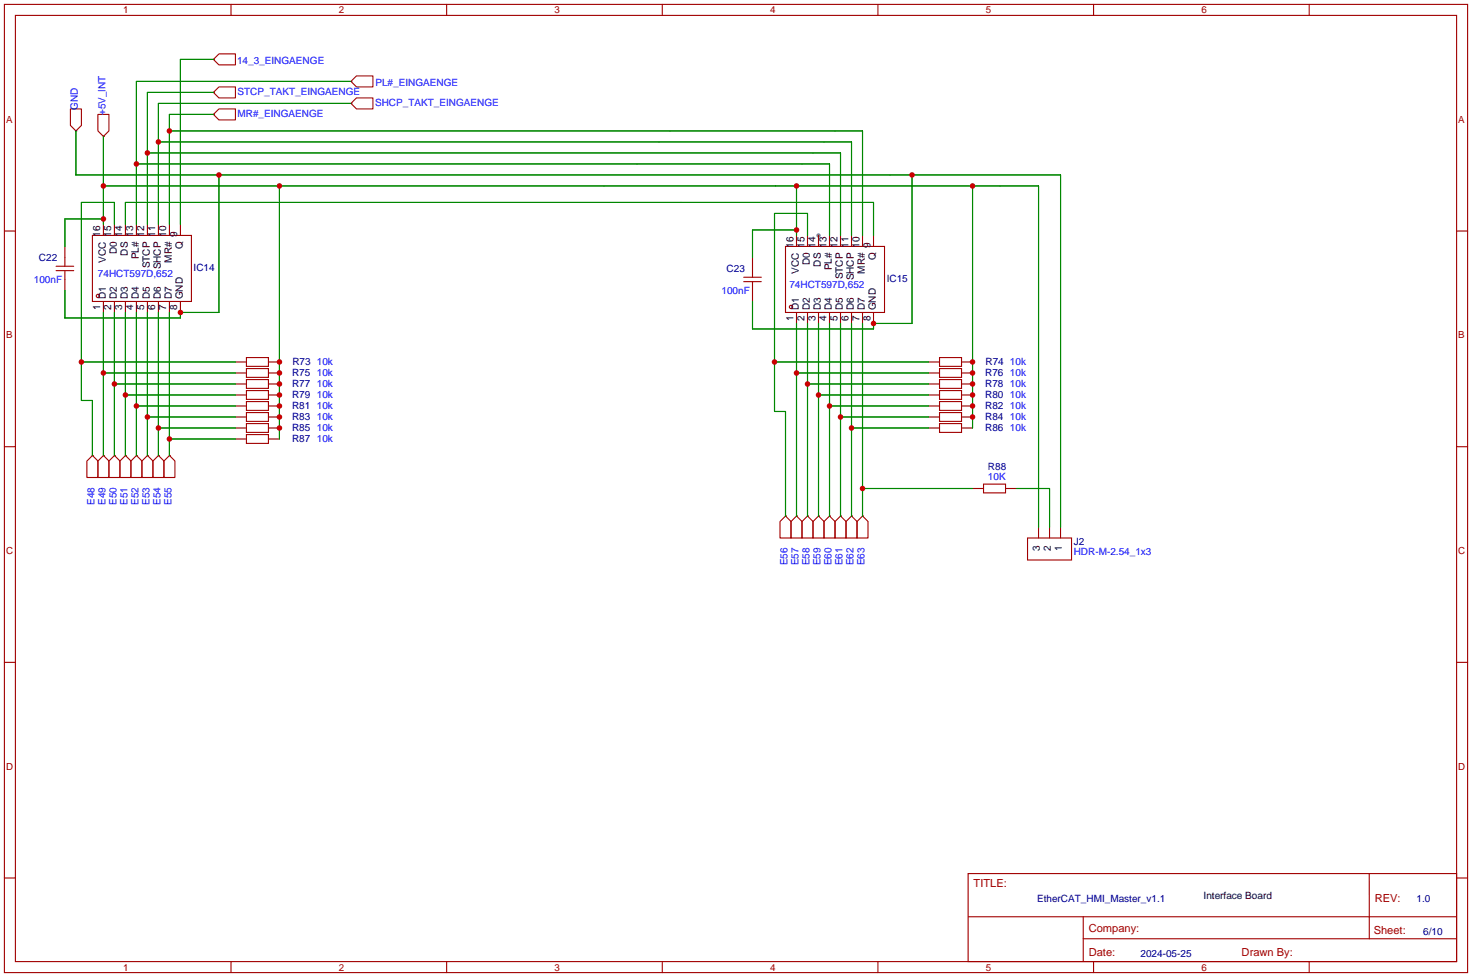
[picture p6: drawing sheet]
<svg xmlns="http://www.w3.org/2000/svg" width="340mm" height="226mm" viewBox="0 0 340 226" stroke-linecap="round" stroke-linejoin="round" font-family="sans-serif">
<circle cx="189" cy="54.4" r=".51" fill="#999"/>
<g fill="none" stroke="#a10000" stroke-width=".25">
<path d="M1 1h337.8v223.5h-337.8zM3.6 3.6h332.7v218.4h-332.7zM50.5 12.4h3.9v2.6h-3.9l-1.2-1.3zM53.3 1v2.6M81 18.8l1.3-1.3h3.8v2.6h-3.8zM103.1 1v2.6M152.9 1v2.6M202.7 1v2.6M252.5 1v2.6M302.3 1v2.6M16.3 25.1h2.5v3.9l-1.3 1.2-1.2-1.2zM22.6 26.4h2.5v3.8l-1.2 1.3-1.3-1.3z"/>
<path d="M49.3 21.3l1.2-1.2h3.9v2.5h-3.9zM50.5 25.1h3.9v2.6h-3.9l-1.2-1.3zM82.3 22.6h3.8v2.5h-3.8l-1.3-1.2zM1 53.3h2.6M15 59.4v2.1M21.3 54.4h22.9v15.2h-22.9zM181.4 56.9h22.8v15.2h-22.8zM336.3 53.3h2.5M13 61.5h4M13 62.5h4M15 62.5v2M171.7 64h4.1"/>
<path d="M171.7 65h4.1M173.7 62v2M173.7 65v2.1M56.9 97.8h5.1v2h-5.1zM56.9 95.2h5.1v2.1h-5.1zM56.9 92.7h5.1v2h-5.1zM56.9 90.2h5.1v2h-5.1zM56.9 87.6h5.1v2.1h-5.1zM56.9 85.1h5.1v2h-5.1zM56.9 82.5h5.1v2.1h-5.1zM216.9 97.8h5.1v2h-5.1zM216.9 95.2h5.1v2.1h-5.1z"/>
<path d="M216.9 92.7h5.1v2h-5.1zM216.9 90.2h5.1v2h-5.1zM216.9 87.6h5.1v2.1h-5.1zM216.9 85.1h5.1v2h-5.1zM216.9 82.5h5.1v2.1h-5.1zM1 103.1h2.6M21.3 105.2l1.3 1.2v3.8h-2.5v-3.8zM23.9 105.2l1.2 1.2v3.8h-2.5v-3.8zM26.4 105.2l1.3 1.2v3.8h-2.6v-3.8zM29 105.2l1.2 1.2v3.8h-2.5v-3.8zM31.5 105.2l1.3 1.2v3.8h-2.6v-3.8zM34 105.2l1.3 1.2v3.8h-2.5v-3.8z"/>
<path d="M36.6 105.2l1.2 1.2v3.8h-2.5v-3.8zM39.1 105.2l1.3 1.2v3.8h-2.6v-3.8zM56.9 100.3h5.1v2.1h-5.1zM181.4 119.1l1.2 1.3v3.8h-2.5v-3.8zM186.4 119.1l1.3 1.3v3.8h-2.5v-3.8zM189 119.1l1.2 1.3v3.8h-2.5v-3.8zM191.5 119.1l1.3 1.3v3.8h-2.6v-3.8zM199.1 119.1l1.3 1.3v3.8h-2.5v-3.8zM227.1 111.8h5.1v2h-5.1zM336.3 103.1h2.5M182.6 120.4l1.3-1.3 1.3 1.3v3.8h-2.6zM192.8 120.4l1.3-1.3 1.2 1.3v3.8h-2.5z"/>
<path d="M195.3 120.4l1.3-1.3 1.3 1.3v3.8h-2.6zM237.2 124.2h10.2v5.1h-10.2zM1 152.9h2.6M336.3 152.9h2.5M1 202.7h2.6M223.5 201.7h112.8v20.3h-112.8zM223.5 211.6h112.7M250.1 216.7h86.1M250.1 211.6v10.2M316.1 201.7v15M336.3 202.7h2.5M53.3 222v2.5"/>
<path d="M103.1 222v2.5M152.9 222v2.5M202.7 222v2.5M252.5 222v2.5M302.3 222v2.5"/>
<circle cx="22.6" cy="68.3" r=".38"/>
<circle cx="182.6" cy="70.9" r=".38"/>
</g>
<g fill="none" stroke="#870000" stroke-width=".25">
<path d="M49.3 13.7h.1M81 18.8h.1M17.5 30.2h.1M23.9 31.5h.1M49.3 21.3h.1M49.3 26.4h.1M81 23.9h.1M15 56.9v2.5M23.9 51.8v2.6M26.4 51.8v2.6M29 51.8v2.6M31.5 51.8v2.6"/>
<path d="M34 51.8v2.6M36.6 51.8v2.6M39.1 51.8v2.6M41.7 51.8v2.6M173.7 59.4v2.6M183.9 54.4v2.5M186.4 54.4v2.5M189 54.4v2.5M191.5 54.4v2.5M194.1 54.4v2.5M196.6 54.4v2.5M199.1 54.4v2.5"/>
<path d="M201.7 54.4v2.5M15 64.5v2.6M23.9 69.6v2.5M26.4 69.6v2.5M29 69.6v2.5M31.5 69.6v2.5M34 69.6v2.5M36.6 69.6v2.5M39.1 69.6v2.5M41.7 69.6v2.5M173.7 67.1v2.5M183.9 72.1v2.6"/>
<path d="M186.4 72.1v2.6M189 72.1v2.6M191.5 72.1v2.6M194.1 72.1v2.6M196.6 72.1v2.6M199.1 72.1v2.6M201.7 72.1v2.6M54.4 98.8h2.5M54.4 96.3h2.5M54.4 93.7h2.5M54.4 91.2h2.5M54.4 88.6h2.5"/>
<path d="M54.4 86.1h2.5M54.4 83.6h2.5M62 98.8h2.5M62 96.3h2.5M62 93.7h2.5M62 91.2h2.5M62 88.6h2.5M62 86.1h2.5M62 83.6h2.5M214.4 98.8h2.5M214.4 96.3h2.5M214.4 93.7h2.5"/>
<path d="M214.4 91.2h2.5M214.4 88.6h2.5M214.4 86.1h2.5M214.4 83.6h2.5M222 98.8h2.5M222 96.3h2.5M222 93.7h2.5M222 91.2h2.5M222 88.6h2.5M222 86.1h2.5M222 83.6h2.5M21.3 105.2h.1"/>
<path d="M23.9 105.2h.1M26.4 105.2h.1M29 105.2h.1M31.5 105.2h.1M34 105.2h.1M36.6 105.2h.1M39.1 105.2h.1M54.4 101.3h2.5M62 101.3h2.5M181.4 119.1h.1M183.9 119.1h.1M186.4 119.1h.1"/>
<path d="M189 119.1h.1M191.5 119.1h.1M194.1 119.1h.1M196.6 119.1h.1M199.1 119.1h.1M224.5 112.8h2.6M232.2 112.8h2.5M239.8 121.7v2.5M242.3 121.7v2.5M244.9 121.7v2.5"/>
</g>
<g fill="none" stroke="#008700" stroke-width=".25">
<path d="M49.3 13.7h-7.6v38.1M81 18.8h-49.5v33M17.5 30.2v10.2h227.4v81.3M23.9 31.5v20.3M31.5 37.8h160v16.6M34 35.3h160.1v19.1M36.6 32.8h160v21.6M39.1 30.2h160v24.2M49.3 26.4h-10.2v25.4M49.3 21.3h-15.3v30.5M81 23.9h-44.4v27.9M23.9 50.5h-8.9v6.4"/>
<path d="M23.9 42.9h215.9v78.8M26.4 51.8v-5.1h-7.6v45.8h2.5v12.7M29 51.8v-5.1h172.7v7.7M50.5 40.4v31.7h-8.8v1.3h-26.7v-6.3M64.5 42.9v58.4M183.9 53.1h-10.2v6.3M183.9 42.9v11.5M186.4 54.4v-5.1h-7.6v45.7h2.6v24.1M210.6 40.4v34.3h-8.9v1.2h-28v-6.3M224.5 42.9v55.9M23.9 72.1v33.1M26.4 72.1v33.1"/>
<path d="M29 72.1v33.1M31.5 72.1v33.1M34 72.1v33.1M36.6 72.1v33.1M39.1 72.1v33.1M183.9 74.7v44.4M186.4 74.7v44.4M189 74.7v44.4M191.5 74.7v44.4M194.1 74.7v44.4M196.6 74.7v44.4M199.1 74.7v44.4"/>
<path d="M18.8 83.6h35.6M23.9 86.1h30.5M26.4 88.6h28M29 91.2h25.4M31.5 93.7h22.9M34 96.3h20.4M36.6 98.8h17.8M178.8 83.6h35.6M183.9 86.1h30.5M186.4 88.6h28M189 91.2h25.4M191.5 93.7h22.9"/>
<path d="M194.1 96.3h20.3M196.6 98.8h17.8M39.1 101.3h15.3M199.1 112.8h25.4M234.7 112.8h7.6v8.9"/>
</g>
<g fill="#c00">
<circle cx="39.1" cy="30.2" r=".63"/>
<circle cx="36.6" cy="32.8" r=".63"/>
<circle cx="34" cy="35.3" r=".63"/>
<circle cx="31.5" cy="37.8" r=".63"/>
<circle cx="41.7" cy="72.1" r=".63"/>
<circle cx="201.7" cy="74.7" r=".63"/>
<circle cx="210.6" cy="40.4" r=".63"/>
<circle cx="50.5" cy="40.4" r=".63"/>
<circle cx="183.9" cy="42.9" r=".63"/>
<circle cx="23.9" cy="42.9" r=".63"/>
<circle cx="64.5" cy="42.9" r=".63"/>
<circle cx="23.9" cy="50.5" r=".63"/>
<circle cx="183.9" cy="53.1" r=".63"/>
<circle cx="224.5" cy="42.9" r=".63"/>
<circle cx="64.5" cy="83.6" r=".63"/>
<circle cx="64.5" cy="86.1" r=".63"/>
<circle cx="64.5" cy="88.6" r=".63"/>
<circle cx="64.5" cy="91.2" r=".63"/>
<circle cx="64.5" cy="93.7" r=".63"/>
<circle cx="64.5" cy="96.3" r=".63"/>
<circle cx="64.5" cy="98.8" r=".63"/>
<circle cx="224.5" cy="83.6" r=".63"/>
<circle cx="224.5" cy="86.1" r=".63"/>
<circle cx="224.5" cy="88.6" r=".63"/>
<circle cx="224.5" cy="91.2" r=".63"/>
<circle cx="224.5" cy="93.7" r=".63"/>
<circle cx="224.5" cy="96.3" r=".63"/>
<circle cx="23.9" cy="86.1" r=".63"/>
<circle cx="26.4" cy="88.6" r=".63"/>
<circle cx="29" cy="91.2" r=".63"/>
<circle cx="31.5" cy="93.7" r=".63"/>
<circle cx="34" cy="96.3" r=".63"/>
<circle cx="36.6" cy="98.8" r=".63"/>
<circle cx="39.1" cy="101.3" r=".63"/>
<circle cx="18.8" cy="83.6" r=".63"/>
<circle cx="183.9" cy="86.1" r=".63"/>
<circle cx="186.4" cy="88.6" r=".63"/>
<circle cx="189" cy="91.2" r=".63"/>
<circle cx="191.5" cy="93.7" r=".63"/>
<circle cx="194.1" cy="96.3" r=".63"/>
<circle cx="196.6" cy="98.8" r=".63"/>
<circle cx="199.1" cy="112.8" r=".63"/>
<circle cx="178.8" cy="83.6" r=".63"/>
</g>
<g font-size="2.6" fill="#a00000">
<text x="224.8" y="204.9">TITLE:</text>
<text x="317.4" y="208.2">REV:</text>
<text x="251.4" y="215.1">Company:</text>
<text x="317.2" y="215.5">Sheet:</text>
<text x="251.4" y="220.6">Date:</text>
<text x="286.7" y="220.7">Drawn By:</text>
</g>
<g font-size="2.3" fill="#00f">
<text x="54.7" y="14.7">14_3_EINGAENGE</text>
<text x="54.8" y="22">STCP_TAKT_EINGAENGE</text>
<text x="86.7" y="19.8">PL#_EINGAENGE</text>
<text x="18" y="25.3" transform="rotate(-90 18 25.3)">GND</text>
<text x="24.4" y="26.6" transform="rotate(-90 24.4 26.6)">+5V_INT</text>
<text x="54.8" y="27.1">MR#_EINGAENGE</text>
<text x="86.6" y="24.6">SHCP_TAKT_EINGAENGE</text>
<text x="7.8" y="65.2">100nF</text>
<text x="22.6" y="64">74HCT597D,652</text>
<text x="166.6" y="67.8">100nF</text>
<text x="182.3" y="66.5">74HCT597D,652</text>
<text x="73.1" y="89.4">10k</text>
<text x="73.1" y="86.8">10k</text>
<text x="73.1" y="84.3">10k</text>
<text x="233.2" y="89.4">10k</text>
<text x="233.2" y="86.8">10k</text>
<text x="233.2" y="84.3">10k</text>
<text x="73.1" y="94.4">10k</text>
<text x="73.1" y="91.9">10k</text>
<text x="233.2" y="94.4">10k</text>
<text x="233.2" y="91.9">10k</text>
<text x="73.1" y="99.5">10k</text>
<text x="73.1" y="97">10k</text>
<text x="233.2" y="99.5">10k</text>
<text x="233.2" y="97">10k</text>
<text x="73.2" y="102.1">10k</text>
<text x="228.1" y="110.9">10K</text>
<text x="21.8" y="116.6" transform="rotate(-90 21.8 116.6)">E48</text>
<text x="24.3" y="116.6" transform="rotate(-90 24.3 116.6)">E49</text>
<text x="26.9" y="116.6" transform="rotate(-90 26.9 116.6)">E50</text>
<text x="29.4" y="116.6" transform="rotate(-90 29.4 116.6)">E51</text>
<text x="31.9" y="116.6" transform="rotate(-90 31.9 116.6)">E52</text>
<text x="34.5" y="116.6" transform="rotate(-90 34.5 116.6)">E53</text>
<text x="37" y="116.6" transform="rotate(-90 37 116.6)">E54</text>
<text x="39.6" y="116.6" transform="rotate(-90 39.6 116.6)">E55</text>
<text x="181.8" y="130.5" transform="rotate(-90 181.8 130.5)">E56</text>
<text x="184.3" y="130.5" transform="rotate(-90 184.3 130.5)">E57</text>
<text x="186.9" y="130.5" transform="rotate(-90 186.9 130.5)">E58</text>
<text x="189.4" y="130.5" transform="rotate(-90 189.4 130.5)">E59</text>
<text x="192" y="130.5" transform="rotate(-90 192 130.5)">E60</text>
<text x="194.5" y="130.5" transform="rotate(-90 194.5 130.5)">E61</text>
<text x="197" y="130.5" transform="rotate(-90 197 130.5)">E62</text>
<text x="199.6" y="130.5" transform="rotate(-90 199.6 130.5)">E63</text>
<text x="247.9" y="128.2">HDR-M-2.54_1x3</text>
</g>
<g font-size="2.3">
<text x="23.2" y="54.7" transform="rotate(-90 23.2 54.7)">16</text>
<text x="25.7" y="54.7" transform="rotate(-90 25.7 54.7)">15</text>
<text x="27" y="58.7" transform="rotate(-90 27 58.7)">D0</text>
<text x="28.2" y="54.7" transform="rotate(-90 28.2 54.7)">14</text>
<text x="29.5" y="59" transform="rotate(-90 29.5 59)">DS</text>
<text x="30.8" y="54.7" transform="rotate(-90 30.8 54.7)">13</text>
<text x="32" y="59.9" transform="rotate(-90 32 59.9)">PL#</text>
<text x="33.3" y="54.7" transform="rotate(-90 33.3 54.7)">12</text>
<text x="35.9" y="54.7" transform="rotate(-90 35.9 54.7)">11</text>
<text x="38.4" y="54.7" transform="rotate(-90 38.4 54.7)">10</text>
<text x="40.9" y="54.7" transform="rotate(-90 40.9 54.7)">9</text>
<text x="42.2" y="57.6" transform="rotate(-90 42.2 57.6)">Q</text>
<text x="183.2" y="57.3" transform="rotate(-90 183.2 57.3)">16</text>
<text x="185.7" y="57.3" transform="rotate(-90 185.7 57.3)">15</text>
<text x="188.3" y="57.3" transform="rotate(-90 188.3 57.3)">14</text>
<text x="190.8" y="57.3" transform="rotate(-90 190.8 57.3)">13</text>
<text x="193.3" y="57.3" transform="rotate(-90 193.3 57.3)">12</text>
<text x="195.9" y="57.3" transform="rotate(-90 195.9 57.3)">11</text>
<text x="198.4" y="57.3" transform="rotate(-90 198.4 57.3)">10</text>
<text x="201" y="57.3" transform="rotate(-90 201 57.3)">9</text>
<text x="24.4" y="60.7" transform="rotate(-90 24.4 60.7)">VCC</text>
<text x="34.6" y="61.9" transform="rotate(-90 34.6 61.9)">STCP</text>
<text x="37.1" y="62.2" transform="rotate(-90 37.1 62.2)">SHCP</text>
<text x="39.7" y="60.7" transform="rotate(-90 39.7 60.7)">MR#</text>
<text x="184.4" y="63.2" transform="rotate(-90 184.4 63.2)">VCC</text>
<text x="187" y="61.3" transform="rotate(-90 187 61.3)">D0</text>
<text x="189.5" y="61.5" transform="rotate(-90 189.5 61.5)">DS</text>
<text x="192.1" y="62.4" transform="rotate(-90 192.1 62.4)">PL#</text>
<text x="194.6" y="64.5" transform="rotate(-90 194.6 64.5)">STCP</text>
<text x="197.1" y="64.7" transform="rotate(-90 197.1 64.7)">SHCP</text>
<text x="199.7" y="63.2" transform="rotate(-90 199.7 63.2)">MR#</text>
<text x="202.2" y="60.1" transform="rotate(-90 202.2 60.1)">Q</text>
<text x="23.2" y="71.5" transform="rotate(-90 23.2 71.5)">1</text>
<text x="24.4" y="69.1" transform="rotate(-90 24.4 69.1)">D1</text>
<text x="25.7" y="71.5" transform="rotate(-90 25.7 71.5)">2</text>
<text x="27" y="69.1" transform="rotate(-90 27 69.1)">D2</text>
<text x="28.2" y="71.5" transform="rotate(-90 28.2 71.5)">3</text>
<text x="29.5" y="69.1" transform="rotate(-90 29.5 69.1)">D3</text>
<text x="30.8" y="71.5" transform="rotate(-90 30.8 71.5)">4</text>
<text x="32" y="69.1" transform="rotate(-90 32 69.1)">D4</text>
<text x="33.3" y="71.5" transform="rotate(-90 33.3 71.5)">5</text>
<text x="34.6" y="69.1" transform="rotate(-90 34.6 69.1)">D5</text>
<text x="35.9" y="71.5" transform="rotate(-90 35.9 71.5)">6</text>
<text x="37.1" y="69.1" transform="rotate(-90 37.1 69.1)">D6</text>
<text x="38.4" y="71.5" transform="rotate(-90 38.4 71.5)">7</text>
<text x="39.7" y="69.1" transform="rotate(-90 39.7 69.1)">D7</text>
<text x="40.9" y="71.5" transform="rotate(-90 40.9 71.5)">8</text>
<text x="42.2" y="69.1" transform="rotate(-90 42.2 69.1)">GND</text>
<text x="184.4" y="71.7" transform="rotate(-90 184.4 71.7)">D1</text>
<text x="187" y="71.7" transform="rotate(-90 187 71.7)">D2</text>
<text x="189.5" y="71.7" transform="rotate(-90 189.5 71.7)">D3</text>
<text x="192.1" y="71.7" transform="rotate(-90 192.1 71.7)">D4</text>
<text x="194.6" y="71.7" transform="rotate(-90 194.6 71.7)">D5</text>
<text x="197.1" y="71.7" transform="rotate(-90 197.1 71.7)">D6</text>
<text x="199.7" y="71.7" transform="rotate(-90 199.7 71.7)">D7</text>
<text x="202.2" y="71.7" transform="rotate(-90 202.2 71.7)">GND</text>
<text x="183.2" y="74" transform="rotate(-90 183.2 74)">1</text>
<text x="185.7" y="74" transform="rotate(-90 185.7 74)">2</text>
<text x="188.3" y="74" transform="rotate(-90 188.3 74)">3</text>
<text x="190.8" y="74" transform="rotate(-90 190.8 74)">4</text>
<text x="193.3" y="74" transform="rotate(-90 193.3 74)">5</text>
<text x="195.9" y="74" transform="rotate(-90 195.9 74)">6</text>
<text x="198.4" y="74" transform="rotate(-90 198.4 74)">7</text>
<text x="201" y="74" transform="rotate(-90 201 74)">8</text>
<text x="240.1" y="127.2" transform="rotate(-90 240.1 127.2)">3</text>
<text x="242.6" y="127.2" transform="rotate(-90 242.6 127.2)">2</text>
<text x="245.2" y="127.2" transform="rotate(-90 245.2 127.2)">1</text>
<text x="277.9" y="207.6">Interface Board</text>
</g>
<g font-size="2.3" fill="#000080">
<text x="9" y="60.1">C22</text>
<text x="44.7" y="62.6">IC14</text>
<text x="167.8" y="62.7">C23</text>
<text x="204.7" y="65.2">IC15</text>
<text x="67.4" y="89.4">R77</text>
<text x="67.4" y="86.8">R75</text>
<text x="67.5" y="84.3">R73</text>
<text x="227.4" y="89.4">R78</text>
<text x="227.4" y="86.8">R76</text>
<text x="227.5" y="84.3">R74</text>
<text x="67.4" y="94.4">R81</text>
<text x="67.4" y="91.9">R79</text>
<text x="227.4" y="94.4">R82</text>
<text x="227.4" y="91.9">R80</text>
<text x="67.4" y="99.5">R85</text>
<text x="67.4" y="97">R83</text>
<text x="227.4" y="99.5">R86</text>
<text x="227.4" y="97">R84</text>
<text x="67.4" y="102.1">R87</text>
<text x="228.1" y="108.6">R88</text>
<text x="247.9" y="125.9">J2</text>
<text x="239.4" y="208.2">EtherCAT_HMI_Master_v1.1</text>
<text x="327.1" y="208.3">1.0</text>
<text x="328.6" y="215.8">6/10</text>
<text x="263.3" y="220.8">2024-05-25</text>
</g>
<g font-size="2.2" fill="#a00000">
<text x="28.4" y="3.1">1</text>
<text x="78.2" y="3.1">2</text>
<text x="128" y="3.1">3</text>
<text x="177.8" y="3.1">4</text>
<text x="227.6" y="3.1">5</text>
<text x="277.4" y="3.1">6</text>
<text x="1.4" y="28.3">A</text>
<text x="336.7" y="28.3">A</text>
<text x="1.4" y="78.1">B</text>
<text x="336.7" y="78.1">B</text>
<text x="1.4" y="127.9">C</text>
<text x="336.7" y="127.9">C</text>
<text x="1.4" y="177.7">D</text>
<text x="336.7" y="177.7">D</text>
<text x="28.4" y="224.1">1</text>
<text x="78.2" y="224.1">2</text>
<text x="128" y="224.1">3</text>
<text x="177.8" y="224.1">4</text>
<text x="227.6" y="224.1">5</text>
<text x="277.4" y="224.1">6</text>
</g>
</svg>
